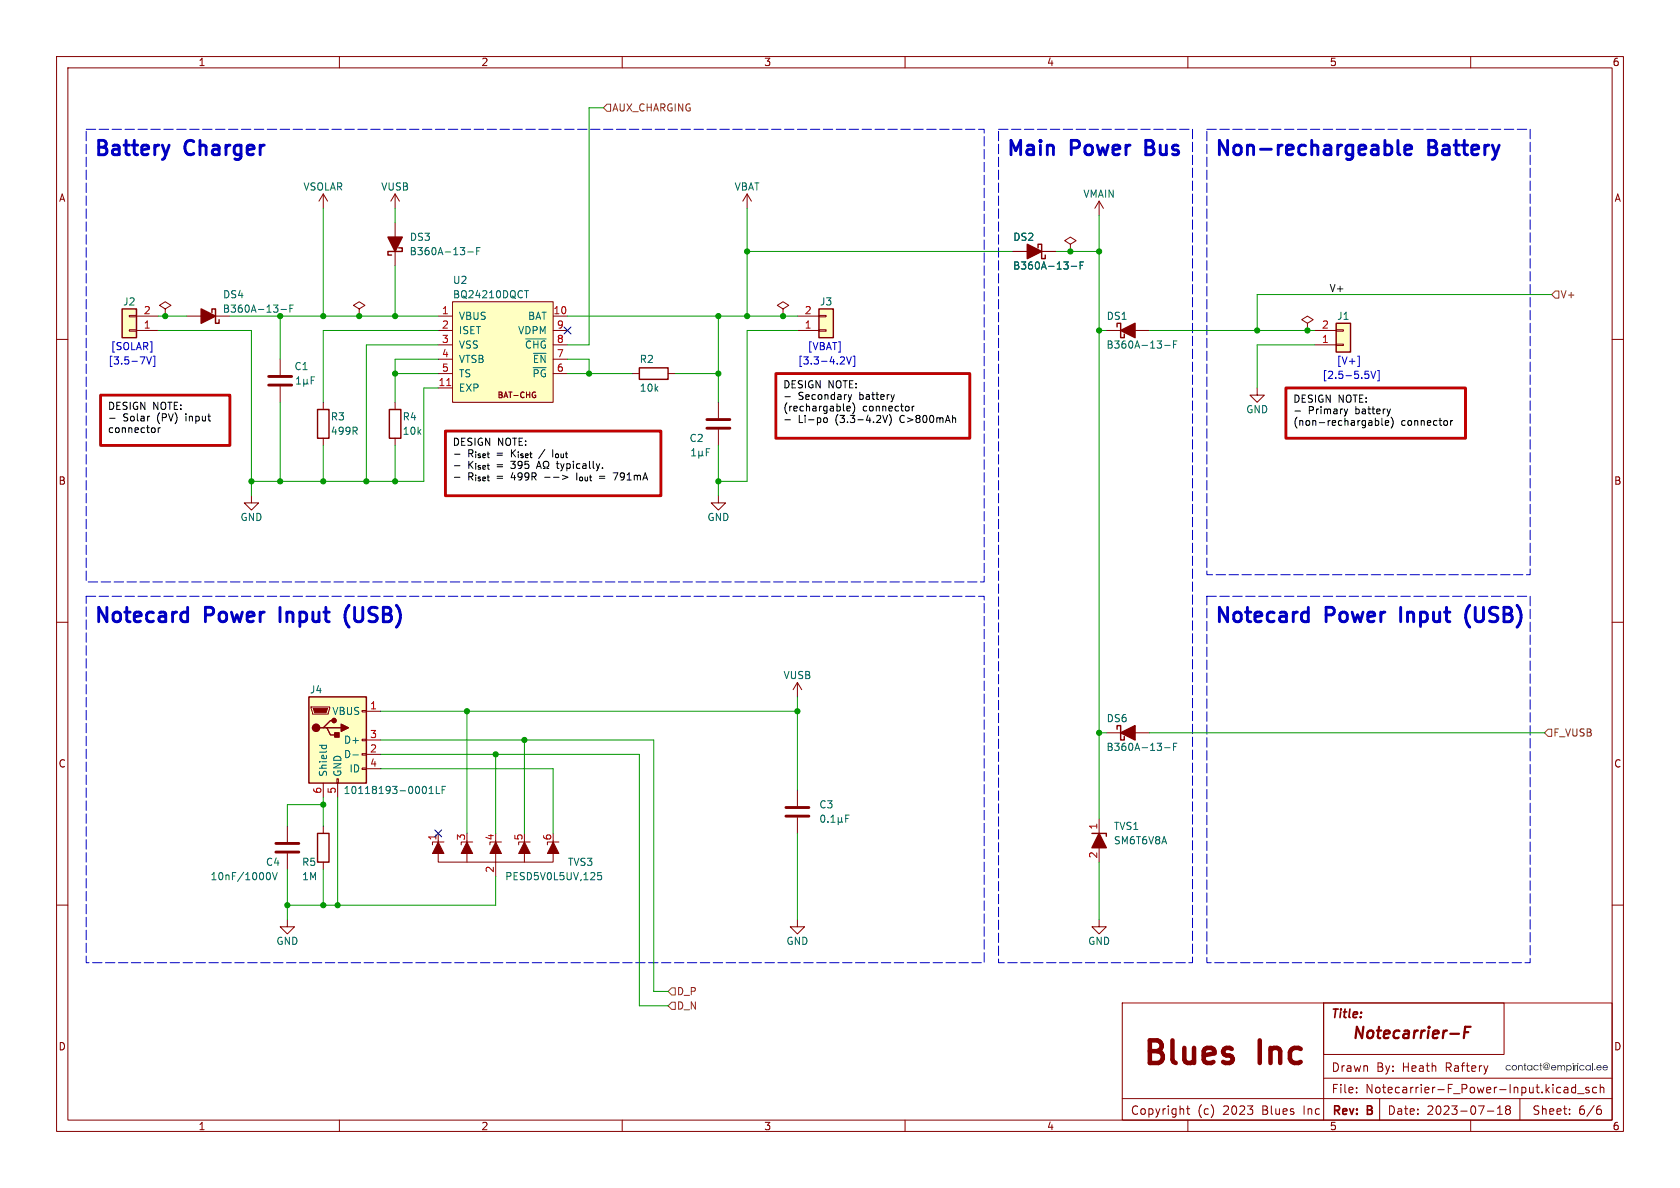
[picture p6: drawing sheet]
<svg xmlns="http://www.w3.org/2000/svg" width="297mm" height="210mm" viewBox="0 0 297 210" stroke-linecap="round" stroke-linejoin="round" font-family="sans-serif">
<g fill="none" stroke="#840000" stroke-width=".18">
<path d="M10 10h277v190h-277zM12 12h273v186h-273zM60 10v2M110 10v2M160 10v2M210 10v2M260 10v2M10 60h2M285 60h2M10 110h2M285 110h2M10 160h2"/>
<path d="M285 160h2M198.4 177.3h86.6v20.7h-86.6zM60 198v2M110 198v2M160 198v2M198.4 194.2h86.6M210 198v2M239.8 193.1v.1M239.8 192.3v.1M260 198v2M262.9 196.4h1.2M264.7 197h.9"/>
<path d="M264.7 195.9l.5-.4v1.5M266.4 196.1l-.2 .3v.5l.2 .1h.3l.3-.3v-.3l-.3-.3M266.4 196.1l-.2-.2 .2-.4h.3l.3 .3-.3 .3M266.4 196.1h.3M276.5 193l.2 .2 .5-.1M276.5 192.3h.6l.1 .9M277.2 192.6h-.5l-.2 .2M277.5 196.9v.1M277.5 196.1v.1M278.5 192.3l-.4-.1-.3 .3v.4l.2 .2h.5M278.5 191.7v1.5M278.9 193.3h1.1"/>
<path d="M280.9 192.3l-.4-.1-.2 .2 .1 .2 .5 .2v.3h-.6M282.3 192.3l-.5-.1-.3 .3v.4l.2 .2h.6M282.4 196.1h.4l.3 .3-.1 .5h-.6M282.9 192.3l.2-.1 .4 .1v.9M282.9 191.7v1.5M283 195.5l-.5 .1"/>
</g>
<path d="M256.4 182.7h1.5M258.9 182.5h.7M260 181.5h-1l-.2 2" fill="none" stroke="#840000" stroke-width=".4"/>
<g fill="#281c2d">
<path d="M282.4 188.4l.3-.1 .3 .1 .2 .4h-.8l.2 .3 .4-.2h.1l-.1 .2-.3 .1-.4-.1-.1-.5h.8l-.3-.2-.5 .2z"/>
<path d="M283.5 188.4l.3-.1 .3 .1 .2 .4h-.9l.3 .3 .4-.2h.1l-.1 .2-.3 .1-.4-.1-.1-.5h.8l-.3-.2-.5 .2z"/>
</g>
<g fill="none" stroke="#840000" stroke-width=".18">
<path d="M57.1 34.3v2.5M57.1 34.3l-.7 1.3M57.1 34.3l.8 1.3M69.8 34.3v2.5M69.8 39.4v7.6M69.8 34.3l-.7 1.3M69.8 34.3l.8 1.3M132.1 34.3l-.8 1.3M132.1 34.3v2.5M132.1 34.3l.7 1.3M194.3 35.6l-.8 1.2M194.3 35.6v2.5"/>
<path d="M194.3 35.6l.8 1.2M22.9 55.8h1.2v.2h-1.2zM22.9 58.3h1.2v.2h-1.2zM24.1 58.4h3.8M24.1 55.9h3.8M29.2 54.6l1-.6-1-.7-1 .7 1 .6v1.3M29.2 55.9h.1M33 55.9h7.6M63.5 54.6l1-.6-1-.7-1 .7 1 .6v1.3M63.5 55.9h.1M77.5 58.4h2.5M77.5 55.9h2.5"/>
<path d="M80 53.3h17.8v17.8h-17.8zM97.8 58.4h2.5M97.8 55.9h2.5M138.4 54.6l1-.6-1-.7-1 .7 1 .6v1.3M138.4 55.9h.1M141 58.4h3.8M141 55.9h3.8M144.8 55.8h1.2v.2h-1.2zM144.8 58.3h1.2v.2h-1.2zM179.1 44.5h7.6M189.2 43.2l-1-.7 1-.6 1 .6-1 .7v1.3M189.2 44.5h.1"/>
<path d="M195.6 58.4h7.6M231.1 57.2l1.1-.7-1.1-.6-1 .6 1 .7v1.2M231.1 58.4h.1M232.4 58.4h3.8M236.2 58.3h1.3v.2h-1.3zM49.5 63.5v2.8M49.5 68.3v2.8M57.1 71.1v1.3M57.1 77.5v1.2M69.8 71.1v1.3M69.8 77.5v1.2M77.5 66h2.5"/>
<path d="M77.5 68.6h2.5M77.5 61h2.5M77.5 63.5h2.5M97.8 66h2.5M97.8 61h2.5M97.8 63.5h2.5M111.8 66h1.2M118.1 66h1.3M127 71.1v2.8M127 75.9v2.8M222.2 68.6v1.3h1.3l-1.3 1.2-1.2-1.2h1.2M232.4 61h3.8"/>
<path d="M236.2 60.8h1.3v.3h-1.3zM44.4 87.6v1.3h1.3l-1.3 1.3-1.2-1.3h1.2M127 87.6v1.3h1.3l-1.3 1.3-1.3-1.3h1.3M55 125h3.3v.2l-.3 1h-2.8zM57.1 138.4v2.6M59.6 137.7h.2v.7h-.2zM59.7 138.4v2.6M64 135.8h.8v.2h-.8zM64 133.2h.8v.3h-.8zM64 130.7h.8v.2h-.8zM64 125.6h.8v.3h-.8zM64.8 125.7h2.5"/>
<path d="M64.8 133.4h2.5M64.8 130.8h2.5M64.8 135.9h2.5M141 120.7l-.8 1.2M141 120.7v2.5M141 139.7v2.8M141 120.7l.7 1.2M195.6 129.5h7.6M50.8 146.1v2.7M50.8 150.9v2.8M57.1 146.1v1.2M57.1 152.4v1.3"/>
<path d="M77.5 147.3v5.1h20.3v-3.8M77.5 148.8v2.1M78.5 148.8h-2v.6M82.5 148.6v3.8M83.6 148.8h-2.1v.6M87.6 148.6v6.3M88.6 148.8h-2v.6M92.7 148.6v3.8M93.7 148.8h-2v.6M97.8 148.8v2.1M98.8 148.8h-2v.6M141 144.5v2.8"/>
<path d="M194.3 144.8v2.5M194.3 149.9v2.5M50.8 162.6v1.2h1.3l-1.3 1.3-1.3-1.3h1.3M141 162.6v1.2h1.2l-1.2 1.3-1.3-1.3h1.3M194.3 162.6v1.2h1.3l-1.3 1.3-1.3-1.3h1.3M234 177.3h31.9v9.1h-31.9zM234 177.3v20.7M209.8 196h.5M210 195.5v1.3l.3 .2M220.5 195.5h1l-.5 .6M221.4 196.2v.7M234 190.6h51"/>
<path d="M243.9 194.2v3.8M263 188.4l-.3 1M268.7 194.2v3.8"/>
</g>
<g fill="#840000" stroke="#840000" stroke-width=".25">
<path d="M181.6 43.2l2.5 1.3-2.5 1.2z"/>
<path d="M198.1 58.4l2.6-1.2v2.5z"/>
<path d="M198.1 129.5l2.6-1.2v2.5z"/>
<path d="M68.6 41.9h2.5l-1.3 2.6z"/>
<path d="M194.3 147.3l1.3 2.6h-2.6z"/>
<path d="M60.3 128l1.3 .7-1.3 .6z"/>
<path d="M59.2 129.5h.7v.8h-.7z"/>
<path d="M35.6 54.6l2.5 1.3-2.5 1.3z"/>
<circle cx="55.9" cy="128.7" r=".63"/>
<circle cx="59.1" cy="127.4" r=".38"/>
</g>
<g fill="none" stroke="#840000" stroke-width=".25">
<path d="M21.6 54.6h2.5v5.1h-2.5zM37.5 55.2v-.6h.6v2.6h.6v-.7M70.5 43.8h.6v.7h-2.5v.6h.6M144.8 54.6h2.5v5.1h-2.5zM183.5 43.8v-.6h.6v2.5h.7v-.6M197.5 57.8v-.6h.6v2.5h.7v-.6M236.2 57.2h2.6v5h-2.6zM56.1 72.4h2.1v5.1h-2.1zM68.8 72.4h2.1v5.1h-2.1zM113 65h5.1v2.1h-5.1zM54.6 123.2h10.2v15.2h-10.2zM57.1 128.7h.7l.6 1.2h1.3"/>
<path d="M57.8 128.7h2.5M59.1 127.4h-.7l-1.3 1.3h-.6M197.5 128.9v-.6h.6v2.5h.7v-.6M56.1 147.3h2.1v5.1h-2.1zM193 147.3h2.6v.5"/>
</g>
<g fill="none" stroke="#006464" stroke-width=".18">
<path d="M49.7 54.7h.9M51.3 54.5h.4M51.9 53.9h-.6v1.3M82.7 44.5h1M84.3 44.4h.4M84.9 43.8h-.6v1.2M92.7 51.4h.7M92.9 59.9h3.6M189.4 47.1h.9M191 46.9h.4M191.6 46.3h-.6v1.3M52.4 67.9h.7"/>
<path d="M52.4 67l.4-.4v1.3M53.7 67.7l.2 .2h.2l.2-.2M53.7 67v1.3M54.3 67.7l.2 .2M54.3 67v.7M55 67.2h.4M55.6 66.6h-.6v1.3M122.3 79.7l.3-.4v1.3M123.5 79.7v1.3M124.1 79.7v.7M124.9 79.9h.4M125.5 79.3h-.6v1.3"/>
<path d="M205.9 61.1h1M207.5 60.9h.4M208.1 60.3h-.6v1.2M122.3 80.6h.7M123.5 80.4l.2 .2h.3l.1-.2M124.1 80.4l.2 .2M56.5 131.8h1.2M56.9 131.8v.3M57.7 131.8v.3M62.4 133.4h1M75.9 139.4l.3-.4v1.3M77.1 139v1.3h.6"/>
<path d="M78.2 139.6h.4M78.8 139h-.6v1.3M205.9 132.2h1M207.5 132h.4M208.1 131.4h-.6v1.3M47.3 154.3l.1-.1a.68 .68 0 0 1 .4 .7 .68 .68 0 0 1-.4 .6h-.1M48.2 154.2l.4 1.3 .4-1.3M75.9 140.3h.7M106.3 154.2h-.6l-.1 .7 .2-.2 .4 .1 .2 .2-.1 .4-.2 .1-.5-.1M145.3 144.2l.1-.1a.68 .68 0 0 1 .4 .6 .68 .68 0 0 1-.4 .7 .84 .84 0 0 1-.1-1.2zM146.4 145.2v.2M146.9 145.4h.7"/>
<path d="M146.9 144.5l.4-.4v1.3M148.2 145.2l.2 .2h.2l.2-.2M148.2 144.5v1.3M148.8 145.2l.2 .2M148.8 144.5v.7M149.5 144.7h.4M150.1 144.1h-.6v1.3"/>
</g>
<g fill="#ffffc2" stroke="#ffffc2" stroke-width=".18">
<path d="M144.8 54.6h2.5v5.1h-2.5z"/>
<path d="M21.6 54.6h2.5v5.1h-2.5z"/>
<path d="M54.6 123.2h10.2v15.2h-10.2z"/>
<path d="M80 53.3h17.8v17.8h-17.8z"/>
<path d="M236.2 57.2h2.6v5h-2.6z"/>
</g>
<path d="M47.5 66.5h4.1M47.5 68.1h4.1M125 74.2h4M125 75.7h4M48.8 150.6h4M48.8 149.1h4M138.9 144.3h4.1M138.9 142.7h4.1" fill="none" stroke="#840000" stroke-width=".51"/>
<g fill="#840000" stroke="#840000" stroke-width=".18">
<path d="M77.5 148.8l1 2.1h-2z"/>
<path d="M82.5 148.8l1.1 2.1h-2.1z"/>
<path d="M87.6 148.8l1 2.1h-2z"/>
<path d="M92.7 148.8l1 2.1h-2z"/>
<path d="M97.8 148.8l1 2.1h-2z"/>
<path d="M55.4 125.2h2.5l-.2 .8h-2.1z"/>
</g>
<path d="M94.5 69.9h.2v.4" fill="none" stroke="#840000" stroke-width=".2"/>
<path d="M79 68.2h.7" fill="none" stroke="#a90000" stroke-width=".18"/>
<path d="M107.3 18.4h.6v1.3h-.6l-.6-.6zM275 51.4h.6v1.3h-.6l-.7-.6zM273.7 128.9h.6v1.3h-.6l-.7-.7zM118.1 175.3l.6-.7h.7v1.3h-.7zM118.7 177.2h.7v1.2h-.7l-.6-.6z" fill="none" stroke="#725600" stroke-width=".18"/>
<path d="M25.9 63.1l.4 1.3 .5-1.3M27.1 63h.3v1.8h-.3M149.1 63.1l.2 .2-.1 .3-.7 .8h.8M149.7 63.1l.4 1.3 .4-1.3M150.8 63h.3v1.8h-.3M240 63h.3v1.8h-.3M241.3 65.6h.6M241.8 66.1l.2 .3v.3l-.2 .2M242.4 65.6l.4 1.3 .4-1.3M243.5 65.5h.3v1.8h-.3" fill="none" stroke="#0000c2" stroke-width=".18"/>
<path d="M29.9 25.7l-.6 1.7M245.8 25.8l.2 .3v.8l-.2 .3M247.1 24.8v2.2l.4 .4M248.3 26.5l1.3-.2-.2-.5-.7-.1-.4 .3v1l.2 .2 .2 .2 .7-.2M32.4 108.2l.8 .1M33.2 107.4v2.5M33.2 109.8l-.8 .1M61.2 107.7a3 3 0 0 0 0 2.4M230.6 108.2l.7 .1M231.3 109.8l-.7 .1M231.3 107.4v2.5M259.4 107.7a3 3 0 0 0 0 2.4" fill="none" stroke="#0000c2" stroke-width=".51"/>
<path d="M17.8 69.9h22.8v8.8h-22.8zM78.7 76.2h38.1v11.4h-38.1zM137.2 66h34.2v11.5h-34.2zM227.3 68.6h31.8v8.9h-31.8z" fill="none" stroke="#c20000" stroke-width=".5"/>
<g fill="none" stroke="#000" stroke-width=".18">
<path d="M19.4 73.9h1M26.3 73.6h.2M27.3 75.7l.1 .2-.1 .5M28 75.6v.9M28.1 75.7l-.1 .2M138.8 70.1h.9M138.8 74.2h.9M145.7 74l-.1 .5 .2 .2 .4-.1v-.6M149.8 71.9v.7h.5M149.9 71.8l.4 .1v.2l-.6 .1M150 69.8l.3 .8M150.3 70.6l-.2 .4"/>
<path d="M150.6 69.8l-.3 .8M150.7 71.2a1.46 1.46 0 0 1 0 1.9M156.1 73.4l.4 1.3 .4-1.3M157.5 73.6a1.48 1.48 0 0 1-.3 1.6M158.1 69.8l-.3 .8M161.3 71.8v.9M161.6 71.8l-.3 .2M168.5 73.9h.4v.8M228.9 72.7h1M237.6 72.3l.3 .8M237.9 73.1l-.1 .4M238.2 72.3l-.3 .8"/>
<path d="M243.1 73.9v1.3M243.7 74.5v.6l-.2 .1-.4-.1M244.3 73.9v1.1l.2 .2M245 74.4v.7h.4M245.4 74.4l.1 .3-.6 .1M245.8 72.3l-.3 .8M245.9 73.7a1.46 1.46 0 0 1 0 2M256.5 74.3v.9M256.8 74.3l-.3 .3M80.3 80.3h1M80.3 82.3h1M80.3 84.4h1"/>
<path d="M94.8 82.8l.5-1.3 .4 1.3M95 82.5h.6M96 81.9l.1 .5 .2 .2v.2h-.3M97 81.9v.5l-.3 .2v.2h.3M99.4 84l1 .4-1 .3M106 82l-.3 .8M106.5 82.7v.1M108.4 83.6h.8"/>
</g>
<path d="M15.2 22.9h158.8v80h-158.8v-80M176.5 22.9h34.3v147.3h-34.3v-147.3M213.4 22.9h57.1v78.7h-57.1v-78.7M15.2 105.4h158.8v64.8h-158.8v-64.8M213.4 105.4h57.1v64.8h-57.1v-64.8" fill="none" stroke="#0000c2" stroke-width=".18" stroke-dasharray="1.7 .6"/>
<g fill="none" stroke="#009600" stroke-width=".18">
<path d="M106.7 19.1h-2.6v41.9h-3.8M57.1 36.8v19.1M69.8 36.8v2.6M132.1 36.8v19.1M194.3 38.1v106.7M27.9 58.4h16.5v29.2M27.9 55.9h5.1M40.6 55.9h36.9M49.5 55.9v7.6M69.8 47v8.9M77.5 58.4h-20.4v12.7M100.3 55.9h40.7"/>
<path d="M127 55.9v15.2M132.1 44.5h47M141 58.4h-8.9v26.7h-5.1M186.7 44.5h7.6M194.3 58.4h1.3M203.2 58.4h29.2M274.3 52.1h-52.1v6.3M49.5 71.1v14M57.1 78.7v6.4M69.8 78.7v6.4M69.8 66h7.7M77.5 63.5h-7.7v7.6"/>
<path d="M77.5 61h-12.7v24.1M77.5 68.6h-2.6v16.5h-30.5M100.3 66h11.5M100.3 63.5h3.8v2.5M119.4 66h7.6M127 78.7v8.9M232.4 61h-10.2v7.6M67.3 133.4h45.7v44.4h5.1M67.3 135.9h30.5v11.4M67.3 125.7h73.7M67.3 130.8h48.3v44.5h2.5M82.5 125.7v21.6"/>
<path d="M87.6 133.4v13.9M92.7 130.8v16.5M141 123.2v16.5M194.3 129.5h1.3M203.2 129.5h69.8M50.8 153.7v8.9M57.1 141v5.1M57.1 153.7v6.3M57.1 142.2h-6.3v3.9M59.7 141v19M87.6 154.9v5.1h-36.8M141 147.3v15.3"/>
<path d="M194.3 152.4v10.2"/>
</g>
<path d="M99.7 57.8l1.2 1.2M100.9 57.8l-1.2 1.2M76.9 146.7l1.2 1.2M78.1 146.7l-1.2 1.2" fill="none" stroke="#000084" stroke-width=".18"/>
<g fill="#009600" stroke="#009600" stroke-width=".18">
<circle cx="222.2" cy="58.4" r=".46"/>
<circle cx="132.1" cy="44.5" r=".46"/>
<circle cx="194.3" cy="58.4" r=".46"/>
<circle cx="194.3" cy="44.5" r=".46"/>
<circle cx="189.2" cy="44.5" r=".46"/>
<circle cx="138.4" cy="55.9" r=".46"/>
<circle cx="231.1" cy="58.4" r=".46"/>
<circle cx="57.1" cy="85.1" r=".46"/>
<circle cx="64.8" cy="85.1" r=".46"/>
<circle cx="69.8" cy="66" r=".46"/>
<circle cx="63.5" cy="55.9" r=".46"/>
<circle cx="69.8" cy="55.9" r=".46"/>
<circle cx="69.8" cy="85.1" r=".46"/>
<circle cx="49.5" cy="55.9" r=".46"/>
<circle cx="29.2" cy="55.9" r=".46"/>
<circle cx="104.1" cy="66" r=".46"/>
<circle cx="57.1" cy="55.9" r=".46"/>
<circle cx="49.5" cy="85.1" r=".46"/>
<circle cx="44.4" cy="85.1" r=".46"/>
<circle cx="92.7" cy="130.8" r=".46"/>
<circle cx="87.6" cy="133.4" r=".46"/>
<circle cx="82.5" cy="125.7" r=".46"/>
<circle cx="132.1" cy="55.9" r=".46"/>
<circle cx="127" cy="85.1" r=".46"/>
<circle cx="194.3" cy="129.5" r=".46"/>
<circle cx="127" cy="55.9" r=".46"/>
<circle cx="141" cy="125.7" r=".46"/>
<circle cx="127" cy="66" r=".46"/>
<circle cx="57.1" cy="142.2" r=".46"/>
<circle cx="59.7" cy="160" r=".46"/>
<circle cx="50.8" cy="160" r=".46"/>
<circle cx="57.1" cy="160" r=".46"/>
</g>
<g font-size="5.6" fill="#840000">
<text x="201.8" y="189.1">Blues</text>
<text x="222.4" y="189.1">Inc</text>
</g>
<g font-size="3.5" fill="#0000c2">
<text x="16.5" y="27.7">Battery</text>
<text x="32.6" y="27.7">Charger</text>
<text x="177.8" y="27.7">Main</text>
<text x="189.2" y="27.7">Power</text>
<text x="203.2" y="27.7">Bus</text>
<text x="214.6" y="27.7">Non-rechargeable</text>
<text x="252.4" y="27.7">Battery</text>
<text x="16.5" y="110.2">Notecard</text>
<text x="36.1" y="110.2">Power</text>
<text x="50.1" y="110.2">Input</text>
<text x="62.3" y="110.2">(USB)</text>
<text x="214.6" y="110.2">Notecard</text>
<text x="234.3" y="110.2">Power</text>
<text x="248.2" y="110.2">Input</text>
<text x="260.5" y="110.2">(USB)</text>
</g>
<text font-size="2.8" fill="#840000" x="238.9" y="184.1">Notecarrier-F</text>
<g font-size="2.1" fill="#840000">
<text x="235.2" y="180.3">Title:</text>
<text x="235.3" y="189.6">Drawn</text>
<text x="243.2" y="189.6">By:</text>
<text x="247.8" y="189.6">Heath</text>
<text x="255.5" y="189.6">Raftery</text>
<text x="199.8" y="197.2">Copyright</text>
<text x="211.6" y="197.2">(c)</text>
<text x="216.1" y="197.2">2023</text>
<text x="223" y="197.2">Blues</text>
<text x="230.4" y="197.2">Inc</text>
<text x="235.3" y="193.4">File:</text>
<text x="235.4" y="197.4">Rev:</text>
<text x="241.3" y="193.4">Notecarrier-F_Power-Input.kicad_sch</text>
<text x="241.6" y="197.4">B</text>
<text x="245.2" y="197.2">Date:</text>
<text x="252.1" y="197.2">2023-07-18</text>
<text x="270.8" y="197.2">Sheet:</text>
<text x="279" y="197.2">6/6</text>
</g>
<g font-size="1.8" fill="#840000">
<text x="35" y="11.8">1</text>
<text x="85" y="11.8">2</text>
<text x="135" y="11.8">3</text>
<text x="185" y="11.8">4</text>
<text x="235" y="11.8">5</text>
<text x="285" y="11.8">6</text>
<text x="10.4" y="35.8">A</text>
<text x="285.4" y="35.8">A</text>
<text x="10.3" y="85.8">B</text>
<text x="285.3" y="85.8">B</text>
<text x="10.3" y="135.8">C</text>
<text x="285.3" y="135.8">C</text>
<text x="10.3" y="185.8">D</text>
<text x="285.3" y="185.8">D</text>
<text x="35" y="199.9">1</text>
<text x="85" y="199.9">2</text>
<text x="135" y="199.9">3</text>
<text x="185" y="199.9">4</text>
<text x="235" y="199.9">5</text>
<text x="285" y="199.9">6</text>
</g>
<g font-size="1.8" fill="#725600">
<text x="108.1" y="19.9">AUX_CHARGING</text>
<text x="275.8" y="52.9">V+</text>
<text x="274.5" y="130.4">F_VUSB</text>
<text x="119.6" y="178.6">D_N</text>
<text x="119.6" y="176.1">D_P</text>
</g>
<g font-size="1.8" fill="#006464">
<text x="53.6" y="33.8">VSOLAR</text>
<text x="67.3" y="33.8">VUSB</text>
<text x="129.8" y="33.8">VBAT</text>
<text x="191.5" y="35.1">VMAIN</text>
<text x="72.4" y="45.3">B360A-13-F</text>
<text x="72.4" y="42.7">DS3</text>
<text x="179" y="47.8">B360A-13-F</text>
<text x="179.1" y="42.7">DS2</text>
<text x="39.4" y="52.9">DS4</text>
<text x="80" y="50.4">U2</text>
<text x="80" y="52.9">BQ24210DQCT</text>
<text x="21.7" y="54.2">J2</text>
<text x="39.3" y="55.4">B360A-13-F</text>
<text x="81" y="56.7">VBUS</text>
<text x="81" y="59.2">ISET</text>
<text x="91.6" y="59.2">VDPM</text>
<text x="93.3" y="56.7">BAT</text>
<text x="144.9" y="54.2">J3</text>
<text x="195.6" y="56.7">DS1</text>
<text x="236.3" y="56.7">J1</text>
<text x="52" y="65.6">C1</text>
<text x="81" y="61.8">VSS</text>
<text x="81" y="64.3">VTSB</text>
<text x="92.8" y="61.8">~{CHG}</text>
<text x="94.2" y="64.3">~{EN}</text>
<text x="113" y="64.3">R2</text>
<text x="195.5" y="61.8">B360A-13-F</text>
<text x="81" y="69.4">EXP</text>
<text x="81" y="66.9">TS</text>
<text x="94.1" y="66.9">~{PG}</text>
<text x="113" y="69.4">10k</text>
<text x="58.4" y="74.5">R3</text>
<text x="58.4" y="77">499R</text>
<text x="71.1" y="74.5">R4</text>
<text x="71.1" y="77">10k</text>
<text x="220.3" y="73.2">GND</text>
<text x="121.8" y="78.3">C2</text>
<text x="42.5" y="92.3">GND</text>
<text x="125" y="92.3">GND</text>
<text x="54.7" y="122.7">J4</text>
<text x="138.5" y="120.2">VUSB</text>
<text x="58.7" y="126.6">VBUS</text>
<text x="60.8" y="131.6">D+</text>
<text x="195.6" y="127.8">DS6</text>
<text x="58" y="137.4" transform="rotate(-90 58 137.4)">Shield</text>
<text x="60.5" y="137.4" transform="rotate(-90 60.5 137.4)">GND</text>
<text x="60.8" y="134.2">D-</text>
<text x="61.8" y="136.7">ID</text>
<text x="195.5" y="132.9">B360A-13-F</text>
<text x="60.7" y="140.5">10118193-0001LF</text>
<text x="144.8" y="143.1">C3</text>
<text x="196.9" y="146.9">TVS1</text>
<text x="196.9" y="149.4">SM6T6V8A</text>
<text x="37.2" y="155.8">10nF/1000V</text>
<text x="47" y="153.2">C4</text>
<text x="53.3" y="153.2">R5</text>
<text x="53.3" y="155.8">1M</text>
<text x="89.2" y="155.8">PESD5V0L5UV,125</text>
<text x="100.3" y="153.2">TVS3</text>
<text x="48.8" y="167.2">GND</text>
<text x="139" y="167.2">GND</text>
<text x="192.3" y="167.2">GND</text>
</g>
<text font-size="1.8" fill="#0f0f0f" x="234.9" y="51.7">V+</text>
<g font-size="1.8" fill="#a90000">
<text x="25.4" y="58.2">1</text>
<text x="25.4" y="55.6">2</text>
<text x="78.1" y="55.6">1</text>
<text x="78.1" y="58.2">2</text>
<text x="97.8" y="55.6">10</text>
<text x="98.4" y="58.2">9</text>
<text x="142.2" y="58.2">1</text>
<text x="142.2" y="55.6">2</text>
<text x="233.6" y="58.2">2</text>
<text x="78.1" y="60.7">3</text>
<text x="78.1" y="63.2">4</text>
<text x="78.1" y="65.8">5</text>
<text x="98.4" y="65.8">6</text>
<text x="98.4" y="63.2">7</text>
<text x="98.4" y="60.7">8</text>
<text x="233.6" y="60.7">1</text>
<text x="77.5" y="68.3">11</text>
<text x="65.4" y="125.5">1</text>
<text x="65.4" y="130.6">3</text>
<text x="65.4" y="133.1">2</text>
<text x="65.4" y="135.6">4</text>
<text x="56.9" y="140.4" transform="rotate(-90 56.9 140.4)">6</text>
<text x="59.4" y="140.4" transform="rotate(-90 59.4 140.4)">5</text>
<text x="77.2" y="148.6" transform="rotate(-90 77.2 148.6)">1</text>
<text x="82.3" y="148.6" transform="rotate(-90 82.3 148.6)">3</text>
<text x="87.4" y="148.6" transform="rotate(-90 87.4 148.6)">4</text>
<text x="92.5" y="148.6" transform="rotate(-90 92.5 148.6)">5</text>
<text x="97.5" y="148.6" transform="rotate(-90 97.5 148.6)">6</text>
<text x="194.1" y="146.7" transform="rotate(-90 194.1 146.7)">1</text>
<text x="87.4" y="154.3" transform="rotate(-90 87.4 154.3)">2</text>
<text x="194.1" y="151.8" transform="rotate(-90 194.1 151.8)">2</text>
</g>
<g font-size="1.8" fill="#0000c2">
<text x="19" y="64.5">[3.5-7V]</text>
<text x="19.5" y="62">[SOLAR]</text>
<text x="141" y="64.5">[3.3-4.2V]</text>
<text x="142.7" y="62">[VBAT]</text>
<text x="236.2" y="64.5">[V+]</text>
<text x="233.7" y="67.1">[2.5-5.5V]</text>
</g>
<g font-size="1.8">
<text x="138.4" y="68.9">DESIGN NOTE:</text>
<text x="141" y="70.9">Secondary</text>
<text x="151.9" y="70.9">battery</text>
<text x="228.5" y="71.4">DESIGN NOTE:</text>
<text x="19" y="72.7">DESIGN NOTE:</text>
<text x="19" y="76.8">connector</text>
<text x="21.6" y="74.7">Solar</text>
<text x="27.7" y="74.7">(PV)</text>
<text x="32.8" y="74.7">input</text>
<text x="138.4" y="73">(rechargable)</text>
<text x="141" y="75">Li-po</text>
<text x="147.6" y="75">(3.3-4.2V)</text>
<text x="152.4" y="73">connector</text>
<text x="159.1" y="75">C&gt;800mAh</text>
<text x="228.5" y="75.5">(non-rechargable)</text>
<text x="231.2" y="73.5">Primary</text>
<text x="239.6" y="73.5">battery</text>
<text x="247.6" y="75.5">connector</text>
<text x="79.9" y="79.1">DESIGN NOTE:</text>
<text x="82.6" y="81.1">R_{iset}</text>
<text x="82.6" y="83.1">K_{iset}</text>
<text x="87.7" y="81.1">=</text>
<text x="87.7" y="83.1">=</text>
<text x="90.4" y="81.1">K_{iset}</text>
<text x="90.4" y="83.1">395</text>
<text x="95.5" y="81.1">/</text>
<text x="97.9" y="81.1">I_{out}</text>
<text x="98.8" y="83.1">typically.</text>
<text x="82.6" y="85.2">R_{iset}</text>
<text x="87.7" y="85.2">=</text>
<text x="90.4" y="85.2">499R</text>
<text x="96.4" y="85.2">--&gt;</text>
<text x="102.2" y="85.2">I_{out}</text>
<text x="106.3" y="85.2">=</text>
<text x="109" y="85.2">791mA</text>
</g>
<text font-size="1.7" fill="#281c2d" x="266.1" y="189.7">contact@empirical.ee</text>
<text font-size="1.4" fill="#840000" x="87.8" y="70.6">BAT-CHG</text>
</svg>
